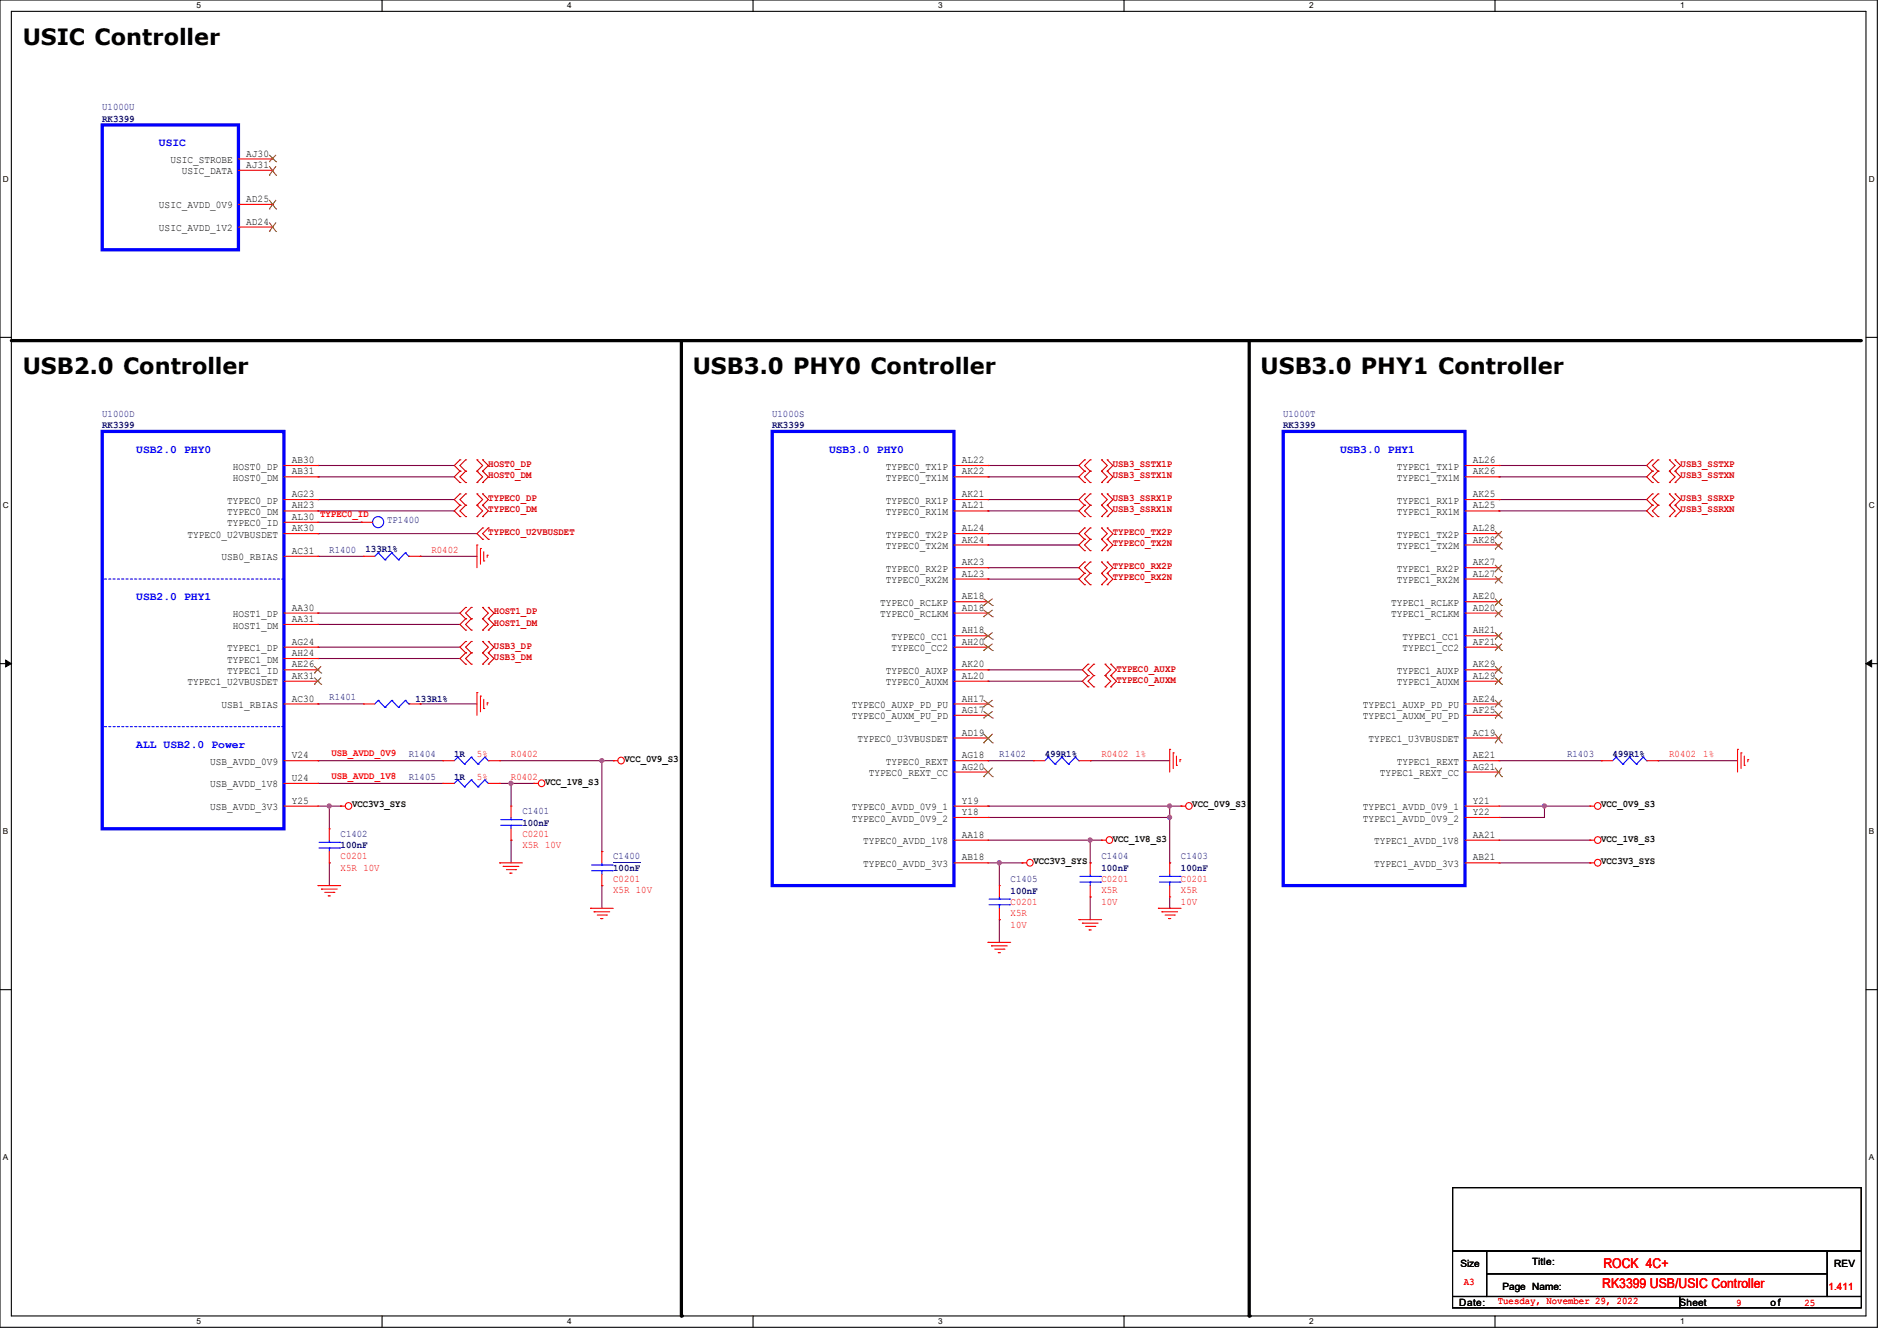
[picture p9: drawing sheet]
<svg xmlns="http://www.w3.org/2000/svg" width="297mm" height="210mm" viewBox="0 0 297 210" stroke-linecap="round" stroke-linejoin="round" font-family="sans-serif">
<path d="M0 0h293.9v207.9h-293.9zM1.8 1.8h290.3v204.3h-290.3z" fill="none" stroke="#000" stroke-width=".17"/>
<g fill="#fff">
<path d="M30.8 .2h.7v1.4h-.7z"/>
<path d="M30.8 206.2h.7v1.4h-.7z"/>
</g>
<path d="M59.8 0v1.8M59.8 206.1v1.8" fill="none" stroke="#000" stroke-width=".17"/>
<g fill="#fff">
<path d="M88.8 .2h.7v1.4h-.7z"/>
<path d="M88.8 206.2h.7v1.4h-.7z"/>
</g>
<path d="M117.9 0v1.8M117.9 206.1v1.8" fill="none" stroke="#000" stroke-width=".17"/>
<g fill="#fff">
<path d="M146.9 .2h.7v1.4h-.7z"/>
<path d="M146.9 206.2h.7v1.4h-.7z"/>
</g>
<path d="M176 0v1.8M176 206.1v1.8" fill="none" stroke="#000" stroke-width=".17"/>
<g fill="#fff">
<path d="M205 .2h.7v1.4h-.7z"/>
<path d="M205 206.2h.7v1.4h-.7z"/>
</g>
<path d="M234.1 0v1.8M234.1 206.1v1.8" fill="none" stroke="#000" stroke-width=".17"/>
<g fill="#fff">
<path d="M263.1 .2h.6v1.4h-.6z"/>
<path d="M263.1 206.2h.6v1.4h-.6z"/>
<path d="M.5 27.3h.9v1.4h-.9z"/>
<path d="M292.6 27.3h.9v1.4h-.9z"/>
<path d="M.5 78.4h.9v1.4h-.9z"/>
<path d="M292.6 78.4h.9v1.4h-.9z"/>
</g>
<path d="M0 52.8h1.8M292.1 52.8h1.8" fill="none" stroke="#000" stroke-width=".17"/>
<g fill="#fff">
<path d="M.5 129.5h.8v1.4h-.8z"/>
<path d="M292.6 129.5h.8v1.4h-.8z"/>
</g>
<path d="M0 103.9h1.8M292.1 103.9h1.8" fill="none" stroke="#000" stroke-width=".17"/>
<path d="M.9 103.4l.9 .5-.9 .5zM292.1 103.9l.9-.5v1z" fill="#000" stroke="#000" stroke-width=".16"/>
<g fill="#fff">
<path d="M.5 180.5h.8v1.4h-.8z"/>
<path d="M292.6 180.5h.8v1.4h-.8z"/>
</g>
<path d="M0 155h1.8M292.1 155h1.8M227.4 186h64v9.9h-64zM227.4 195.9h5.3v7.1h-5.3zM232.7 195.9h53.4v3.6h-53.4zM232.7 199.5h53.4v3.5h-53.4zM286.1 195.9h5.3v7.1h-5.3zM227.4 203h35.6v1.8h-35.6zM263 203h28.4v1.8h-28.4z" fill="none" stroke="#000" stroke-width=".17"/>
<path d="M1.8 53.3h289.5M106.7 53.3v152.8M195.6 53.3v152.8" fill="none" stroke="#000" stroke-width=".51"/>
<g fill="#000">
<circle cx="291.3" cy="53.3" r=".25"/>
<circle cx="106.7" cy="206.1" r=".25"/>
<circle cx="195.6" cy="206.1" r=".25"/>
</g>
<g fill="none" stroke="#800040" stroke-width=".17">
<path d="M49.8 72.9h.1M49.8 74.7h.1M49.8 78.2h.1M49.8 72.9h21.3M49.8 74.7h21.3M49.8 78.2h21.3M154.7 78.2h.1M154.7 72.9h.1M154.7 74.7h.1M154.7 72.9h14.2M154.7 74.7h14.2M154.7 78.2h14.2"/>
<path d="M234.7 78.2h.1M234.7 72.9h.1M234.7 74.7h.1M234.7 72.9h23.1M234.7 74.7h23.1M234.7 78.2h23.1M49.8 87.1h.1M49.8 80h.1M49.8 83.6h.1M49.8 96h.1M49.8 97.8h.1M49.8 87.1h7.1"/>
<path d="M49.8 80h21.3M49.8 83.6h24.9M49.8 96h22.2M49.8 97.8h22.2M49.8 81.8h6.8M56.6 81.8h.1M65.8 87.1h.1M65.8 87.1h8.9M154.7 90.7h.1M154.7 88.9h.1M154.7 83.6h.1M154.7 85.3h.1"/>
<path d="M154.7 80h.1M154.7 80h14.2M154.7 83.6h14.2M154.7 90.7h14.2M154.7 88.9h14.2M154.7 85.3h14.2M234.7 80h.1M234.7 80h23.1M49.8 110.2h.1M49.8 103.1h.1M49.8 101.3h.1M49.8 119.1h.1"/>
<path d="M49.8 110.2h7.1M49.8 103.1h22.2M49.8 101.3h22.2M49.8 119.1h19.5M65.8 110.2h.1M65.8 110.2h8.9M78.2 119.1h17.8M94.2 119.1h.1M94.2 119.1v14.2M96 119.1h.1M154.7 104.9h.1M154.7 106.7h.1"/>
<path d="M154.7 119.1h.1M154.7 104.9h14.8M154.7 106.7h14.8M154.7 119.1h7.1M170.7 119.1h.1M170.7 119.1h12.4M234.7 119.1h16M250.7 119.1h.1M259.6 119.1h.1M259.6 119.1h12.4M49.8 122.7h.1M49.8 126.2h3.5"/>
<path d="M49.8 122.7h19.5M51.6 135.1h.1M51.6 126.2h.1M51.6 126.2v3.6M51.6 135.1v3.6M53.3 126.2h.1M78.2 122.7h5.4M80 122.7h.1M80 131.6h.1M80 122.7v3.5M80 131.6v3.5M83.6 122.7h.1"/>
<path d="M94.2 133.3h.1M94.2 138.7h.1M94.2 138.7v3.5M154.7 126.2h.1M154.7 128h.1M154.7 126.2h30.2M154.7 135.1h5.3M154.7 131.6h17.8M154.7 128h28.4M156.5 135.1h.1M156.5 135.1v3.6M160 135.1h.1"/>
<path d="M170.7 131.6h.1M170.7 135.1h.1M170.7 131.6v3.5M183.1 126.2h.1M183.1 135.1h.1M183.1 126.2v8.9M184.9 126.2h.1M234.7 128h.1M234.7 126.2h14.2M234.7 135.1h14.2M234.7 131.6h14.2M241.8 126.2h.1"/>
<path d="M241.8 126.2v1.8h-7.1M248.9 135.1h.1M248.9 131.6h.1M156.5 144h.1M156.5 144v3.6M170.7 140.5h.1M170.7 140.5v3.5M183.1 142.2h.1M183.1 140.5v1.7"/>
</g>
<g fill="#f0f" stroke="#f0f" stroke-width=".17">
<circle cx="51.5" cy="126.2" r=".32"/>
<circle cx="80" cy="122.7" r=".32"/>
<circle cx="170.7" cy="131.6" r=".32"/>
<circle cx="183.1" cy="126.2" r=".32"/>
<circle cx="241.8" cy="126.2" r=".32"/>
<circle cx="156.4" cy="135.1" r=".32"/>
<circle cx="94.2" cy="119.1" r=".32"/>
<circle cx="183.1" cy="128" r=".32"/>
</g>
<g fill="none" stroke="#f00" stroke-width=".17">
<path d="M37.3 24.9h5.4M37.3 26.7h5.4M37.3 32h5.4M37.3 35.6h5.4M42.7 24.9h.1M42.7 26.7h.1M42.7 32h.1M42.7 35.6h.1M44.4 72.9h5.4M44.4 74.7h5.4M44.4 78.2h5.4M49.8 72.9h.1"/>
<path d="M49.8 74.7h.1M49.8 78.2h.1M149.4 72.9h5.3M149.4 74.7h5.3M149.4 78.2h5.3M154.7 72.9h.1M154.7 74.7h.1M154.7 78.2h.1M229.4 72.9h5.3M229.4 74.7h5.3M229.4 78.2h5.3M234.7 72.9h.1"/>
<path d="M234.7 74.7h.1M234.7 78.2h.1M44.4 80h5.4M44.4 81.8h5.4M44.4 83.6h5.4M44.4 87.1h5.4M44.4 96h5.4M44.4 97.8h5.4M49.8 80h.1M49.8 81.8h.1M49.8 83.6h.1M49.8 87.1h.1"/>
<path d="M49.8 96h.1M49.8 97.8h.1M56.6 81.8h.1M56.6 81.8h1.7M56.9 87.1h.1M56.9 87.1h1.8M64 87.1h1.8M65.8 87.1h.1M74.7 85.3h.1M74.7 85.3v3.6M75.2 85.9h.1M75.2 85.9v2.4"/>
<path d="M75.7 87.8h.1M75.7 86.4v1.4M76.3 87h.1M76.3 87v.3M149.4 80h5.3M149.4 83.6h5.3M149.4 96h5.3M149.4 85.3h5.3M149.4 88.9h5.3M149.4 90.7h5.3M149.4 94.2h5.3M149.4 99.6h5.3"/>
<path d="M154.7 80h.1M154.7 83.6h.1M154.7 85.3h.1M154.7 88.9h.1M154.7 90.7h.1M154.7 94.2h.1M154.7 96h.1M154.7 99.6h.1M229.4 80h5.3M229.4 83.6h5.3M229.4 96h5.3M229.4 85.3h5.3"/>
<path d="M229.4 88.9h5.3M229.4 90.7h5.3M229.4 94.2h5.3M229.4 99.6h5.3M234.7 80h.1M234.7 83.6h.1M234.7 85.3h.1M234.7 88.9h.1M234.7 90.7h.1M234.7 94.2h.1M234.7 96h.1M234.7 99.6h.1"/>
<path d="M44.4 119.1h5.4M44.4 101.3h5.4M44.4 103.1h5.4M44.4 104.9h5.4M44.4 106.7h5.4M44.4 110.2h5.4M49.8 101.3h.1M49.8 103.1h.1M49.8 104.9h.1M49.8 106.7h.1M49.8 110.2h.1M49.8 119.1h.1"/>
<path d="M56.9 110.2h.1M56.9 110.2h1.8M64 110.2h1.8M65.8 110.2h.1M69.3 119.1h.1M69.3 119.1h1.8M74.7 108.5h.1M74.7 108.5v3.5M75.2 109h.1M75.2 109v2.5M75.7 111h.1M75.7 109.5v1.5"/>
<path d="M76.3 110.1h.1M76.3 110.1v.3M76.5 119.1h1.7M78.2 119.1h.1M96 119.1h.1M96 119.1h.7M149.4 119.1h5.3M149.4 101.3h5.3M149.4 104.9h5.3M149.4 106.7h5.3M149.4 110.2h5.3M149.4 112h5.3"/>
<path d="M149.4 115.6h5.3M154.7 101.3h.1M154.7 104.9h.1M154.7 106.7h.1M154.7 110.2h.1M154.7 112h.1M154.7 119.1h.1M154.7 115.6h.1M161.8 119.1h.1M161.8 119.1h1.8M168.9 119.1h1.8M170.7 119.1h.1"/>
<path d="M183.1 117.3h.1M183.1 117.3v3.6M183.7 117.9h.1M183.7 117.9v2.5M184.2 119.8h.1M184.2 118.4v1.4M184.7 119h.1M184.7 119v.3M229.4 119.1h5.3M229.4 101.3h5.3M229.4 104.9h5.3M229.4 106.7h5.3"/>
<path d="M229.4 110.2h5.3M229.4 112h5.3M229.4 115.6h5.3M234.7 101.3h.1M234.7 104.9h.1M234.7 106.7h.1M234.7 110.2h.1M234.7 112h.1M234.7 119.1h.1M234.7 115.6h.1M250.7 119.1h.1M250.7 119.1h1.8"/>
<path d="M257.8 119.1h1.8M259.6 119.1h.1M272 117.3h.1M272 117.3v3.6M272.6 117.9h.1M272.6 117.9v2.5M273.1 119.8h.1M273.1 118.4v1.4M273.6 119h.1M273.6 119v.3M44.4 126.2h5.4M44.4 122.7h5.4"/>
<path d="M49.8 138.7h.1M49.8 122.7h.1M49.8 126.2h.1M49.8 138.7h3.5M50.3 139.2h.1M50.3 139.2h2.5M50.8 139.7h1.5M51.6 129.8h.1M51.6 135.1h.1M51.6 129.8v1.8M51.6 133.3v1.8M52.3 139.7h.1"/>
<path d="M53.3 126.2h.1M53.3 126.2h.8M69.3 122.7h.1M69.3 122.7h1.8M76.5 122.7h1.7M78.2 135.1h.1M78.2 122.7h.1M78.2 135.1h3.6M78.8 135.7h.1M78.8 135.7h2.4M79.3 136.2h1.4M79.8 136.7h.1"/>
<path d="M79.8 136.7h.4M80 126.2h.1M80 131.6h.1M80 126.2v1.8M80 129.8v1.8M80.7 136.2h.1M83.6 122.7h.1M83.6 122.7h.7M94.2 133.3h.1M94.2 138.7h.1M94.2 133.3v1.8M94.2 136.9v1.8"/>
<path d="M149.4 135.1h5.3M149.4 126.2h5.3M149.4 131.6h5.3M149.4 120.9h5.3M149.4 128h5.3M154.7 120.9h.1M154.7 126.2h.1M154.7 128h.1M154.7 131.6h.1M154.7 135.1h.1M156.5 138.7h.1M156.5 138.7v1.8"/>
<path d="M160 135.1h.1M160 135.1h.7M170.7 135.1h.1M170.7 135.1v1.8M170.7 138.7v1.8M172.5 131.6h.1M172.5 131.6h.7M183.1 135.1h.1M183.1 135.1v1.8M183.1 138.7v1.8M184.9 126.2h.1M184.9 126.2h.7"/>
<path d="M229.4 135.1h5.3M229.4 126.2h5.3M229.4 131.6h5.3M229.4 120.9h5.3M229.4 128h5.3M234.7 120.9h.1M234.7 126.2h.1M234.7 128h.1M234.7 131.6h.1M234.7 135.1h.1M248.9 135.1h.1M248.9 126.2h.1"/>
<path d="M248.9 131.6h.1M248.9 135.1h.7M248.9 126.2h.7M248.9 131.6h.7M51.4 140.3h.1M51.4 140.3h.3M92.5 142.2h.1M92.5 142.2h3.5M93 142.8h.1M93 142.8h2.5M93.5 143.3h1.5M94.1 143.8h.1"/>
<path d="M94.1 143.8h.3M95 143.3h.1M154.7 147.6h.1M154.7 147.6h3.5M155.2 148.1h.1M155.2 148.1h2.5M155.7 148.6h1.5M156.3 149.2h.1M156.3 149.2h.3M156.5 144h.1M156.5 142.2v1.8M157.2 148.6h.1"/>
<path d="M168.9 144h.1M168.9 144h3.6M169.5 144.6h.1M169.5 144.6h2.4M170 145.1h1.4M170.5 145.6h.1M170.5 145.6h.4M170.7 140.5h.1M171.4 145.1h.1M181.4 142.2h.1M181.4 142.2h3.5M181.9 142.8h.1"/>
<path d="M181.9 142.8h2.5M182.4 143.3h1.5M183 143.8h.1M183 143.8h.3M183.1 140.5h.1M183.9 143.3h.1"/>
<circle cx="97.2" cy="119.1" r=".52"/>
<circle cx="54.6" cy="126.2" r=".52"/>
<circle cx="84.8" cy="122.7" r=".52"/>
<circle cx="161.2" cy="135.1" r=".52"/>
<circle cx="173.7" cy="131.6" r=".52"/>
<circle cx="186.1" cy="126.2" r=".52"/>
<circle cx="250.1" cy="135.1" r=".52"/>
<circle cx="250.1" cy="131.6" r=".52"/>
<circle cx="250.1" cy="126.2" r=".52"/>
</g>
<g fill="none" stroke="#d50000" stroke-width=".17">
<path d="M72 72h.1M72 73.8h.1M72 75.6h.1M72 77.3h.1M72 79.1h.1M72 72l-.9 .9 .9 .9M72 77.3l-.9 .9 .9 .9M72 73.8l-.9 .9 .9 .9M72 79.1l-.9 .9 .9 .9M72.9 73.8h.1M72.9 72h.1M72.9 75.6h.1"/>
<path d="M72.9 79.1h.1M72.9 77.3h.1M72.9 72l-.9 .9 .9 .9M72.9 73.8l-.9 .9 .9 .9M72.9 77.3l-.9 .9 .9 .9M72.9 79.1l-.9 .9 .9 .9M74.7 73.8h.1M74.7 72h.1M74.7 75.6h.1M74.7 79.1h.1M74.7 77.3h.1M74.7 72l.9 .9-.9 .9"/>
<path d="M74.7 77.3l.9 .9-.9 .9M74.7 73.8l.9 .9-.9 .9M74.7 79.1l.9 .9-.9 .9M75.6 73.8h.1M75.6 72h.1M75.6 75.6h.1M75.6 79.1h.1M75.6 77.3h.1M75.6 77.3l.9 .9-.9 .9M75.6 72l.9 .9-.9 .9M75.6 79.1l.9 .9-.9 .9M75.6 73.8l.9 .9-.9 .9"/>
<path d="M169.8 72h.1M169.8 73.8h.1M169.8 75.6h.1M169.8 77.3h.1M169.8 79.1h.1M169.8 72l-.9 .9 .9 .9M169.8 77.3l-.9 .9 .9 .9M169.8 73.8l-.9 .9 .9 .9M169.8 79.1l-.9 .9 .9 .9M170.7 73.8h.1M170.7 72h.1M170.7 75.6h.1"/>
<path d="M170.7 79.1h.1M170.7 77.3h.1M170.7 72l-.9 .9 .9 .9M170.7 73.8l-.9 .9 .9 .9M170.7 77.3l-.9 .9 .9 .9M170.7 79.1l-.9 .9 .9 .9M172.5 73.8h.1M172.5 72h.1M172.5 75.6h.1M172.5 79.1h.1M172.5 77.3h.1M172.5 72l.9 .9-.9 .9"/>
<path d="M172.5 77.3l.9 .9-.9 .9M172.5 73.8l.9 .9-.9 .9M172.5 79.1l.9 .9-.9 .9M173.4 73.8h.1M173.4 72h.1M173.4 75.6h.1M173.4 79.1h.1M173.4 77.3h.1M173.4 77.3l.8 .9-.8 .9M173.4 72l.8 .9-.8 .9M173.4 79.1l.8 .9-.8 .9M173.4 73.8l.8 .9-.8 .9"/>
<path d="M258.7 72h.1M258.7 73.8h.1M258.7 75.6h.1M258.7 77.3h.1M258.7 79.1h.1M258.7 72l-.9 .9 .9 .9M258.7 73.8l-.9 .9 .9 .9M258.7 79.1l-.9 .9 .9 .9M258.7 77.3l-.9 .9 .9 .9M259.6 73.8h.1M259.6 72h.1M259.6 75.6h.1"/>
<path d="M259.6 79.1h.1M259.6 77.3h.1M259.6 72l-.9 .9 .9 .9M259.6 73.8l-.9 .9 .9 .9M259.6 77.3l-.9 .9 .9 .9M259.6 79.1l-.9 .9 .9 .9M261.4 73.8h.1M261.4 72h.1M261.4 75.6h.1M261.4 79.1h.1M261.4 77.3h.1M261.4 72l.9 .9-.9 .9"/>
<path d="M261.4 77.3l.9 .9-.9 .9M261.4 73.8l.9 .9-.9 .9M261.4 79.1l.9 .9-.9 .9M262.3 73.8h.1M262.3 72h.1M262.3 75.6h.1M262.3 79.1h.1M262.3 77.3h.1M262.3 77.3l.8 .9-.8 .9M262.3 72l.8 .9-.8 .9M262.3 79.1l.8 .9-.8 .9M262.3 73.8l.8 .9-.8 .9"/>
<path d="M72 80.9h.1M72.9 80.9h.1M72.9 95.1h.1M72.9 96.9h.1M72.9 98.7h.1M72.9 95.1l-.9 .9 .9 .9M72.9 96.9l-.9 .9 .9 .9M73.8 96.9h.1M73.8 95.1h.1M73.8 98.7h.1M73.8 95.1l-.9 .9 .9 .9M73.8 96.9l-.9 .9 .9 .9"/>
<path d="M74.7 80.9h.1M75.6 82.7h.1M75.6 84.5h.1M75.6 80.9h.1M75.6 96.9h.1M75.6 95.1h.1M75.6 98.7h.1M75.6 82.7l-.9 .9 .9 .9M75.6 95.1l.9 .9-.9 .9M75.6 96.9l.9 .9-.9 .9M76.5 84.5h.1M76.5 82.7h.1"/>
<path d="M76.5 96.9h.1M76.5 95.1h.1M76.5 98.7h.1M76.5 82.7l-.9 .9 .9 .9M76.5 95.1l.8 .9-.8 .9M76.5 96.9l.8 .9-.8 .9M169.8 80.9h.1M169.8 82.7h.1M169.8 84.5h.1M169.8 86.2h.1M169.8 88h.1M169.8 89.8h.1"/>
<path d="M169.8 91.6h.1M169.8 82.7l-.9 .9 .9 .9M169.8 84.5l-.9 .8 .9 .9M169.8 88l-.9 .9 .9 .9M169.8 89.8l-.9 .9 .9 .9M170.7 80.9h.1M170.7 84.5h.1M170.7 82.7h.1M170.7 86.2h.1M170.7 89.8h.1M170.7 88h.1M170.7 91.6h.1"/>
<path d="M170.7 82.7l-.9 .9 .9 .9M170.7 84.5l-.9 .8 .9 .9M170.7 88l-.9 .9 .9 .9M170.7 89.8l-.9 .9 .9 .9M172.5 80.9h.1M172.5 84.5h.1M172.5 82.7h.1M172.5 86.2h.1M172.5 89.8h.1M172.5 88h.1M172.5 91.6h.1M172.5 82.7l.9 .9-.9 .9"/>
<path d="M172.5 88l.9 .9-.9 .9M172.5 84.5l.9 .8-.9 .9M172.5 89.8l.9 .9-.9 .9M173.4 80.9h.1M173.4 84.5h.1M173.4 82.7h.1M173.4 86.2h.1M173.4 89.8h.1M173.4 88h.1M173.4 91.6h.1M173.4 82.7l.8 .9-.8 .9M173.4 84.5l.8 .8-.8 .9"/>
<path d="M173.4 88l.8 .9-.8 .9M173.4 89.8l.8 .9-.8 .9M258.7 80.9h.1M259.6 80.9h.1M261.4 80.9h.1M262.3 80.9h.1M72.9 100.5h.1M72.9 102.2h.1M72.9 104h.1M72.9 100.5l-.9 .8 .9 .9M72.9 102.2l-.9 .9 .9 .9M73.8 102.2h.1"/>
<path d="M73.8 100.5h.1M73.8 104h.1M73.8 100.5l-.9 .8 .9 .9M73.8 102.2l-.9 .9 .9 .9M75.6 102.2h.1M75.6 100.5h.1M75.6 104h.1M75.6 100.5l.9 .8-.9 .9M75.6 102.2l.9 .9-.9 .9M76.5 102.2h.1M76.5 100.5h.1M76.5 104h.1"/>
<path d="M76.5 100.5l.8 .8-.8 .9M76.5 102.2l.8 .9-.8 .9M170.3 104h.1M170.3 105.8h.1M170.3 107.6h.1M170.3 104l-.8 .9 .8 .9M170.3 105.8l-.8 .9 .8 .9M171.2 105.8h.1M171.2 104h.1M171.2 107.6h.1M171.2 104l-.9 .9 .9 .9M171.2 105.8l-.9 .9 .9 .9"/>
<path d="M173 105.8h.1M173 104h.1M173 107.6h.1M173 104l.9 .9-.9 .9M173 105.8l.9 .9-.9 .9M173.9 105.8h.1M173.9 104h.1M173.9 107.6h.1M173.9 104l.9 .9-.9 .9M173.9 105.8l.9 .9-.9 .9"/>
</g>
<path d="M16 19.6h21.3v19.5h-21.3zM16 67.6h28.4v62.2h-28.4zM120.9 67.6h28.5v71.1h-28.5zM200.9 67.6h28.5v71.1h-28.5z" fill="none" stroke="#00f" stroke-width=".51"/>
<g fill="none" stroke="#804000" stroke-width=".16">
<path d="M42.2 25.3h.1M42.2 27.4h.1M42.2 32.7h.1M42.2 36.3h.1M42.2 24.3l1 1M42.2 26l1 1.4M42.2 31.3l1 1.4M42.2 34.8l1 1.5M43.2 25.3h.1M43.2 27.4h.1M43.2 32.7h.1M43.2 36.3h.1"/>
<path d="M43.2 24.3l-1 1M43.2 26l-1 1.4M43.2 31.3l-1 1.4M43.2 34.8l-1 1.5M154 94.8h.1M154 96.6h.1M154 93.8l1.4 1M154 95.5l1.4 1.1M154 99.1l1.4 1M155.4 94.8h.1M155.4 96.6h.1M155.4 93.8l-1.4 1"/>
<path d="M155.4 95.5l-1.4 1.1M155.4 99.1l-1.4 1M234.1 84.2h.1M234.1 86h.1M234.1 89.5h.1M234.1 91.3h.1M234.1 94.8h.1M234.1 96.6h.1M234.1 83.2l1 1M234.1 84.9l1 1.1M234.1 88.5l1 1M234.1 90.2l1 1.1"/>
<path d="M234.1 93.8l1 1M234.1 95.5l1 1.1M234.1 99.1l1 1M235.1 84.2h.1M235.1 86h.1M235.1 89.5h.1M235.1 91.3h.1M235.1 94.8h.1M235.1 96.6h.1M235.1 83.2l-1 1M235.1 84.9l-1 1.1M235.1 88.5l-1 1"/>
<path d="M235.1 90.2l-1 1.1M235.1 93.8l-1 1M235.1 95.5l-1 1.1M235.1 99.1l-1 1M49.2 105.4h.1M49.2 107.2h.1M49.2 104.3l1.1 1.1M49.2 106.1l1.1 1.1M50.3 105.4h.1M50.3 107.2h.1M50.3 104.3l-1.1 1.1M50.3 106.1l-1.1 1.1"/>
<path d="M154 100.1h.1M154 101.9h.1M154 110.7h.1M154 112.5h.1M154 116.3h.1M154 100.8l1.4 1.1M154 109.6l1.4 1.1M154 111.4l1.4 1.1M154 114.9l1.4 1.4M155.4 100.1h.1M155.4 101.9h.1M155.4 110.7h.1"/>
<path d="M155.4 112.5h.1M155.4 116.3h.1M155.4 100.8l-1.4 1.1M155.4 109.6l-1.4 1.1M155.4 111.4l-1.4 1.1M155.4 114.9l-1.4 1.4M234.1 100.1h.1M234.1 101.9h.1M234.1 105.4h.1M234.1 107.2h.1M234.1 110.7h.1M234.1 112.5h.1"/>
<path d="M234.1 116.3h.1M234.1 100.8l1 1.1M234.1 104.3l1 1.1M234.1 106.1l1 1.1M234.1 109.6l1 1.1M234.1 111.4l1 1.1M234.1 114.9l1 1.4M235.1 100.1h.1M235.1 101.9h.1M235.1 105.4h.1M235.1 107.2h.1M235.1 110.7h.1"/>
<path d="M235.1 112.5h.1M235.1 116.3h.1M235.1 100.8l-1 1.1M235.1 104.3l-1 1.1M235.1 106.1l-1 1.1M235.1 109.6l-1 1.1M235.1 111.4l-1 1.1M235.1 114.9l-1 1.4M154 121.6h.1M154 120.2l1.4 1.4M155.4 121.6h.1M155.4 120.2l-1.4 1.4"/>
<path d="M234.1 121.6h.1M234.1 120.2l1 1.4M235.1 121.6h.1M235.1 120.2l-1 1.4"/>
</g>
<path d="M16 90.7h.1M44.4 90.7h-28.4M16 113.8h.1M44.4 113.8h-28.4" fill="none" stroke="#00f" stroke-width=".17" stroke-dasharray=".3 .3"/>
<g fill="none" stroke="#00f" stroke-width=".17">
<path d="M59.2 86.6h.1M59.2 86.6l-.5 .5M59.2 86.6l1.1 1.1M60.3 87.7h.1M61.3 86.6h.1M61.3 86.6l-1 1.1M61.3 86.6l1.1 1.1M62.4 87.7h.1M63.5 86.6h.1M63.5 86.6l-1.1 1.1M63.5 86.6l.5 .5M64 87.1h.1"/>
<path d="M59.2 109.7h.1M59.2 109.7l-.5 .5M59.2 109.7l1.1 1.1M60.3 110.8h.1M61.3 109.7h.1M61.3 109.7l-1 1.1M61.3 109.7l1.1 1.1M62.4 110.8h.1M63.5 109.7h.1M63.5 109.7l-1.1 1.1M63.5 109.7l.5 .5M64 110.2h.1"/>
<path d="M71.7 118.6h.1M71.7 118.6l-.6 .5M71.7 118.6l1 1.1M72.7 119.7h.1M73.8 118.6h.1M73.8 118.6l-1.1 1.1M73.8 118.6l1 1.1M74.8 119.7h.1M75.9 118.6h.1M75.9 118.6l-1.1 1.1M75.9 118.6l.6 .5M76.5 119.1h.1"/>
<path d="M164.1 118.6h.1M164.1 118.6l-.5 .5M164.1 118.6l1.1 1.1M165.2 119.7h.1M166.2 118.6h.1M166.2 118.6l-1 1.1M166.2 118.6l1.1 1.1M167.3 119.7h.1M168.4 118.6h.1M168.4 118.6l-1.1 1.1M168.4 118.6l.5 .5M168.9 119.1h.1"/>
<path d="M253 118.6h.1M253 118.6l-.5 .5M253 118.6l1.1 1.1M254.1 119.7h.1M255.1 118.6h.1M255.1 118.6l-1 1.1M255.1 118.6l1.1 1.1M256.2 119.7h.1M257.3 118.6h.1M257.3 118.6l-1.1 1.1M257.3 118.6l.5 .5M257.8 119.1h.1"/>
<path d="M50 132.8h3.2M50 131.9h3.2M51.6 131.9h.1M51.6 132.8h.1M51.6 131.6v.3M51.6 132.8v.5M53.2 132.8h.1M53.2 131.9h.1M71.7 122.1h.1M71.7 122.1l-.6 .6M71.7 122.1l1 1.1M72.7 123.2h.1"/>
<path d="M73.8 122.1h.1M73.8 122.1l-1.1 1.1M73.8 122.1l1 1.1M74.8 123.2h.1M75.9 122.1h.1M75.9 122.1l.6 .6M75.9 122.1l-1.1 1.1M76.5 122.7h.1M78.4 129.2h3.2M78.4 128.4h3.2M80 128.4h.1M80 129.2h.1"/>
<path d="M80 128v.4M80 129.2v.6M81.6 129.2h.1M81.6 128.4h.1M92.6 136.4h3.2M92.6 135.5h3.2M94.2 135.5h.1M94.2 136.4h.1M94.2 135.1v.4M94.2 136.4v.5M95.8 136.4h.1M95.8 135.5h.1"/>
<path d="M169.1 138.1h3.2M169.1 137.2h3.2M170.7 137.2h.1M170.7 138.1h.1M170.7 136.9v.3M170.7 138.1v.6M172.3 138.1h.1M172.3 137.2h.1M181.5 138.1h3.2M181.5 137.2h3.2M183.1 137.2h.1M183.1 138.1h.1"/>
<path d="M183.1 136.9v.3M183.1 138.1v.6M184.7 138.1h.1M184.7 137.2h.1M154.9 141.7h3.2M154.9 140.8h3.2M156.5 140.8h.1M156.5 141.7h.1M156.5 140.5v.3M156.5 141.7v.5M158.1 141.7h.1M158.1 140.8h.1"/>
<circle cx="59.2" cy="81.8" r=".87"/>
</g>
<path d="M96 135h4.2" fill="none" stroke="#000080" stroke-width=".16"/>
<g font-size="3.5">
<text x="3.6" y="7.1">USIC Controller</text>
<text x="3.6" y="58.6">USB2.0 Controller</text>
<text x="108.5" y="58.6">USB3.0 PHY0 Controller</text>
<text x="197.4" y="58.6">USB3.0 PHY1 Controller</text>
</g>
<g font-size="2.1" fill="#f00">
<text x="250.9" y="201.6">RK3399 USB/USIC Controller</text>
<text x="251" y="198.6">ROCK 4C+</text>
</g>
<g font-size="1.8" fill="#00f">
<text x="24.9" y="22.9">USIC</text>
<text x="21.3" y="70.9">USB2.0 PHY0</text>
<text x="129.8" y="70.9">USB3.0 PHY0</text>
<text x="209.8" y="70.9">USB3.0 PHY1</text>
<text x="21.3" y="94">USB2.0 PHY1</text>
<text x="21.3" y="117.1">ALL USB2.0 Power</text>
</g>
<g font-size="1.6" fill="#000080">
<text x="16" y="17.2">U1000U</text>
<text x="16" y="19.1">RK3399</text>
<text x="16" y="65.2">U1000D</text>
<text x="120.9" y="65.2">U1000S</text>
<text x="200.9" y="65.2">U1000T</text>
<text x="16" y="67.1">RK3399</text>
<text x="120.9" y="67.1">RK3399</text>
<text x="200.9" y="67.1">RK3399</text>
<text x="60.6" y="82">TP1400</text>
<text x="51.6" y="86.6">R1400</text>
<text x="57.2" y="86.4">133R1%</text>
<text x="51.6" y="109.7">R1401</text>
<text x="65.1" y="109.9">133R1%</text>
<text x="64" y="118.6">R1404</text>
<text x="71.1" y="118.6">1R</text>
<text x="156.5" y="118.6">R1402</text>
<text x="163.6" y="118.6">499R1%</text>
<text x="245.3" y="118.6">R1403</text>
<text x="252.5" y="118.6">499R1%</text>
<text x="64" y="122.1">R1405</text>
<text x="71.1" y="122.2">1R</text>
<text x="53.3" y="131">C1402</text>
<text x="81.8" y="127.5">C1401</text>
<text x="81.8" y="129.3">100nF</text>
<text x="53.3" y="132.8">100nF</text>
<text x="96" y="134.6">C1400</text>
<text x="96" y="136.4">100nF</text>
<text x="172.5" y="134.6">C1404</text>
<text x="172.5" y="136.4">100nF</text>
<text x="184.9" y="134.6">C1403</text>
<text x="184.9" y="136.4">100nF</text>
<text x="158.2" y="138.1">C1405</text>
<text x="158.2" y="140">100nF</text>
</g>
<g font-size="1.6">
<text x="26.7" y="25.5">USIC_STROBE</text>
<text x="28.4" y="27.3">USIC_DATA</text>
<text x="38.6" y="24.5">AJ30</text>
<text x="38.6" y="26.3">AJ31</text>
<text x="24.9" y="32.6">USIC_AVDD_0V9</text>
<text x="38.6" y="31.6">AD25</text>
<text x="38.6" y="35.2">AD24</text>
<text x="24.9" y="36.2">USIC_AVDD_1V2</text>
<text x="36.4" y="73.5">HOST0_DP</text>
<text x="36.4" y="75.3">HOST0_DM</text>
<text x="45.7" y="72.5">AB30</text>
<text x="45.7" y="74.3">AB31</text>
<text x="45.7" y="77.9">AG23</text>
<text x="138.7" y="73.5">TYPEC0_TX1P</text>
<text x="138.7" y="75.3">TYPEC0_TX1M</text>
<text x="150.6" y="72.5">AL22</text>
<text x="150.6" y="74.3">AK22</text>
<text x="150.6" y="77.9">AK21</text>
<text x="218.7" y="73.5">TYPEC1_TX1P</text>
<text x="218.7" y="75.3">TYPEC1_TX1M</text>
<text x="230.6" y="72.5">AL26</text>
<text x="230.6" y="74.3">AK26</text>
<text x="230.6" y="77.9">AK25</text>
<text x="35.6" y="78.9">TYPEC0_DP</text>
<text x="35.6" y="80.6">TYPEC0_DM</text>
<text x="35.6" y="82.4">TYPEC0_ID</text>
<text x="45.7" y="79.6">AH23</text>
<text x="45.7" y="81.4">AL30 TYPEC0_ID</text>
<text x="45.7" y="83.2">AK30</text>
<text x="138.7" y="78.9">TYPEC0_RX1P</text>
<text x="138.7" y="80.6">TYPEC0_RX1M</text>
<text x="150.6" y="79.6">AL21</text>
<text x="150.6" y="83.2">AL24</text>
<text x="218.7" y="78.9">TYPEC1_RX1P</text>
<text x="218.7" y="80.6">TYPEC1_RX1M</text>
<text x="230.6" y="79.6">AL25</text>
<text x="230.6" y="83.2">AL28</text>
<text x="29.3" y="84.2">TYPEC0_U2VBUSDET</text>
<text x="34.7" y="87.8">USB0_RBIAS</text>
<text x="45.7" y="86.7">AC31</text>
<text x="138.7" y="84.2">TYPEC0_TX2P</text>
<text x="138.7" y="86">TYPEC0_TX2M</text>
<text x="138.7" y="89.5">TYPEC0_RX2P</text>
<text x="150.6" y="85">AK24</text>
<text x="150.6" y="88.5">AK23</text>
<text x="218.7" y="84.2">TYPEC1_TX2P</text>
<text x="218.7" y="86">TYPEC1_TX2M</text>
<text x="218.7" y="89.5">TYPEC1_RX2P</text>
<text x="230.6" y="85">AK28</text>
<text x="230.6" y="88.5">AK27</text>
<text x="45.7" y="95.6">AA30</text>
<text x="137.8" y="94.9">TYPEC0_RCLKP</text>
<text x="138.7" y="91.3">TYPEC0_RX2M</text>
<text x="150.6" y="90.3">AL23</text>
<text x="150.6" y="93.9">AE18</text>
<text x="150.6" y="95.6">AD18</text>
<text x="217.8" y="94.9">TYPEC1_RCLKP</text>
<text x="218.7" y="91.3">TYPEC1_RX2M</text>
<text x="230.6" y="90.3">AL27</text>
<text x="230.6" y="93.9">AE20</text>
<text x="230.6" y="95.6">AD20</text>
<text x="35.6" y="102">TYPEC1_DP</text>
<text x="36.4" y="96.6">HOST1_DP</text>
<text x="36.4" y="98.4">HOST1_DM</text>
<text x="45.7" y="97.4">AA31</text>
<text x="45.7" y="101">AG24</text>
<text x="137.8" y="96.6">TYPEC0_RCLKM</text>
<text x="139.6" y="100.2">TYPEC0_CC1</text>
<text x="139.6" y="102">TYPEC0_CC2</text>
<text x="150.6" y="99.2">AH18</text>
<text x="150.6" y="101">AH20</text>
<text x="217.8" y="96.6">TYPEC1_RCLKM</text>
<text x="219.6" y="100.2">TYPEC1_CC1</text>
<text x="219.6" y="102">TYPEC1_CC2</text>
<text x="230.6" y="99.2">AH21</text>
<text x="230.6" y="101">AF21</text>
<text x="29.3" y="107.3">TYPEC1_U2VBUSDET</text>
<text x="35.6" y="103.8">TYPEC1_DM</text>
<text x="35.6" y="105.5">TYPEC1_ID</text>
<text x="45.7" y="102.7">AH24</text>
<text x="45.7" y="104.5">AE26</text>
<text x="45.7" y="106.3">AK31</text>
<text x="138.7" y="105.5">TYPEC0_AUXP</text>
<text x="138.7" y="107.3">TYPEC0_AUXM</text>
<text x="150.6" y="104.5">AK20</text>
<text x="150.6" y="106.3">AL20</text>
<text x="218.7" y="105.5">TYPEC1_AUXP</text>
<text x="218.7" y="107.3">TYPEC1_AUXM</text>
<text x="230.6" y="104.5">AK29</text>
<text x="230.6" y="106.3">AL29</text>
<text x="34.7" y="110.9">USB1_RBIAS</text>
<text x="45.7" y="109.9">AC30</text>
<text x="133.3" y="110.9">TYPEC0_AUXP_PD_PU</text>
<text x="133.3" y="112.6">TYPEC0_AUXM_PU_PD</text>
<text x="150.6" y="109.9">AH17</text>
<text x="150.6" y="111.6">AG17</text>
<text x="213.3" y="110.9">TYPEC1_AUXP_PD_PU</text>
<text x="213.3" y="112.6">TYPEC1_AUXM_PU_PD</text>
<text x="230.6" y="109.9">AE24</text>
<text x="230.6" y="111.6">AF25</text>
<text x="32.9" y="119.8">USB_AVDD_0V9</text>
<text x="45.7" y="118.7">V24</text>
<text x="97.8" y="119.3">VCC_0V9_S3</text>
<text x="134.2" y="116.2">TYPEC0_U3VBUSDET</text>
<text x="138.7" y="119.8">TYPEC0_REXT</text>
<text x="150.6" y="118.7">AG18</text>
<text x="150.6" y="115.2">AD19</text>
<text x="214.2" y="116.2">TYPEC1_U3VBUSDET</text>
<text x="218.7" y="119.8">TYPEC1_REXT</text>
<text x="230.6" y="118.7">AE21</text>
<text x="230.6" y="115.2">AC19</text>
<text x="32.9" y="123.3">USB_AVDD_1V8</text>
<text x="45.7" y="122.3">U24</text>
<text x="45.7" y="125.9">Y25</text>
<text x="85.3" y="122.9">VCC_1V8_S3</text>
<text x="136" y="121.5">TYPEC0_REXT_CC</text>
<text x="150.6" y="120.5">AG20</text>
<text x="150.6" y="125.9">Y19</text>
<text x="216" y="121.5">TYPEC1_REXT_CC</text>
<text x="230.6" y="120.5">AG21</text>
<text x="230.6" y="125.9">Y21</text>
<text x="32.9" y="126.9">USB_AVDD_3V3</text>
<text x="55.1" y="126.5">VCC3V3_SYS</text>
<text x="133.3" y="126.9">TYPEC0_AVDD_0V9_1</text>
<text x="133.3" y="128.7">TYPEC0_AVDD_0V9_2</text>
<text x="150.6" y="127.6">Y18</text>
<text x="150.6" y="131.2">AA18</text>
<text x="174.2" y="131.8">VCC_1V8_S3</text>
<text x="186.7" y="126.5">VCC_0V9_S3</text>
<text x="213.3" y="126.9">TYPEC1_AVDD_0V9_1</text>
<text x="213.3" y="128.7">TYPEC1_AVDD_0V9_2</text>
<text x="230.6" y="127.6">Y22</text>
<text x="230.6" y="131.2">AA21</text>
<text x="250.7" y="126.5">VCC_0V9_S3</text>
<text x="250.7" y="131.8">VCC_1V8_S3</text>
<text x="135.1" y="132.2">TYPEC0_AVDD_1V8</text>
<text x="135.1" y="135.8">TYPEC0_AVDD_3V3</text>
<text x="150.6" y="134.7">AB18</text>
<text x="161.8" y="135.3">VCC3V3_SYS</text>
<text x="215.1" y="132.2">TYPEC1_AVDD_1V8</text>
<text x="215.1" y="135.8">TYPEC1_AVDD_3V3</text>
<text x="230.6" y="134.7">AB21</text>
<text x="250.7" y="135.3">VCC3V3_SYS</text>
<text x="228.6" y="198.5">Size</text>
<text x="235.2" y="202">Page Name:</text>
<text x="239.9" y="198.1">Title:</text>
<text x="287.1" y="198.5">REV</text>
<text x="228.5" y="204.5">Date:</text>
<text x="263" y="204.5">Sheet</text>
<text x="277.2" y="204.5">o f</text>
</g>
<g font-size="1.6" fill="#d50000">
<text x="76.4" y="73.1">HOST0_DP</text>
<text x="76.4" y="74.9">HOST0_DM</text>
<text x="174.2" y="73.1">USB3_SSTX1P</text>
<text x="174.2" y="74.9">USB3_SSTX1N</text>
<text x="263.1" y="73.1">USB3_SSTXP</text>
<text x="263.1" y="74.9">USB3_SSTXN</text>
<text x="76.4" y="83.8">TYPEC0_U2VBUSDET</text>
<text x="76.4" y="78.4">TYPEC0_DP</text>
<text x="76.4" y="80.2">TYPEC0_DM</text>
<text x="174.2" y="78.4">USB3_SSRX1P</text>
<text x="174.2" y="80.2">USB3_SSRX1N</text>
<text x="174.2" y="83.8">TYPEC0_TX2P</text>
<text x="263.1" y="78.4">USB3_SSRXP</text>
<text x="263.1" y="80.2">USB3_SSRXN</text>
<text x="174.2" y="85.6">TYPEC0_TX2N</text>
<text x="174.2" y="89.1">TYPEC0_RX2P</text>
<text x="174.2" y="90.9">TYPEC0_RX2N</text>
<text x="77.3" y="96.2">HOST1_DP</text>
<text x="77.3" y="98">HOST1_DM</text>
<text x="77.3" y="101.6">USB3_DP</text>
<text x="77.3" y="103.3">USB3_DM</text>
<text x="174.8" y="105.3">TYPEC0_AUXP</text>
<text x="174.8" y="106.9">TYPEC0_AUXM</text>
</g>
<g font-size="1.6" fill="#f00">
<text x="67.6" y="86.6">R0402</text>
<text x="51.9" y="118.4">USB_AVDD_0V9</text>
<text x="74.7" y="118.6">5%</text>
<text x="80" y="118.6">R0402</text>
<text x="172.5" y="118.6">R0402</text>
<text x="177.8" y="118.6">1%</text>
<text x="261.3" y="118.6">R0402</text>
<text x="266.7" y="118.6">1%</text>
<text x="51.9" y="121.9">USB_AVDD_1V8</text>
<text x="74.7" y="122.1">5%</text>
<text x="80" y="122.1">R0402</text>
<text x="81.8" y="131">C0201</text>
<text x="53.3" y="134.6">C0201</text>
<text x="53.3" y="136.4">X5R 10V</text>
<text x="81.8" y="132.8">X5R 10V</text>
<text x="96" y="138.1">C0201</text>
<text x="96" y="139.9">X5R 10V</text>
<text x="158.2" y="141.7">C0201</text>
<text x="158.2" y="143.5">X5R</text>
<text x="172.5" y="138.1">C0201</text>
<text x="172.5" y="139.9">X5R</text>
<text x="172.5" y="141.7">10V</text>
<text x="184.9" y="138.1">C0201</text>
<text x="184.9" y="139.9">X5R</text>
<text x="184.9" y="141.7">10V</text>
<text x="158.2" y="145.2">10V</text>
<text x="229.2" y="201.3">A3</text>
<text x="286.3" y="202">1.411</text>
<text x="234.5" y="204.3">Tuesday, November 29, 2022</text>
<text x="271.8" y="204.5">9</text>
<text x="282.5" y="204.5">25</text>
</g>
<g font-size="1.3">
<text x="30.8" y="1.3">5</text>
<text x="88.8" y="1.3">4</text>
<text x="146.9" y="1.3">3</text>
<text x="205" y="1.3">2</text>
<text x="263.1" y="1.3">1</text>
<text x=".5" y="28.4">D</text>
<text x="292.6" y="28.4">D</text>
<text x=".5" y="79.5">C</text>
<text x="292.6" y="79.5">C</text>
<text x=".5" y="130.6">B</text>
<text x="292.6" y="130.6">B</text>
<text x=".5" y="181.7">A</text>
<text x="292.6" y="181.7">A</text>
<text x="30.8" y="207.4">5</text>
<text x="88.8" y="207.4">4</text>
<text x="146.9" y="207.4">3</text>
<text x="205" y="207.4">2</text>
<text x="263.1" y="207.4">1</text>
</g>
</svg>
